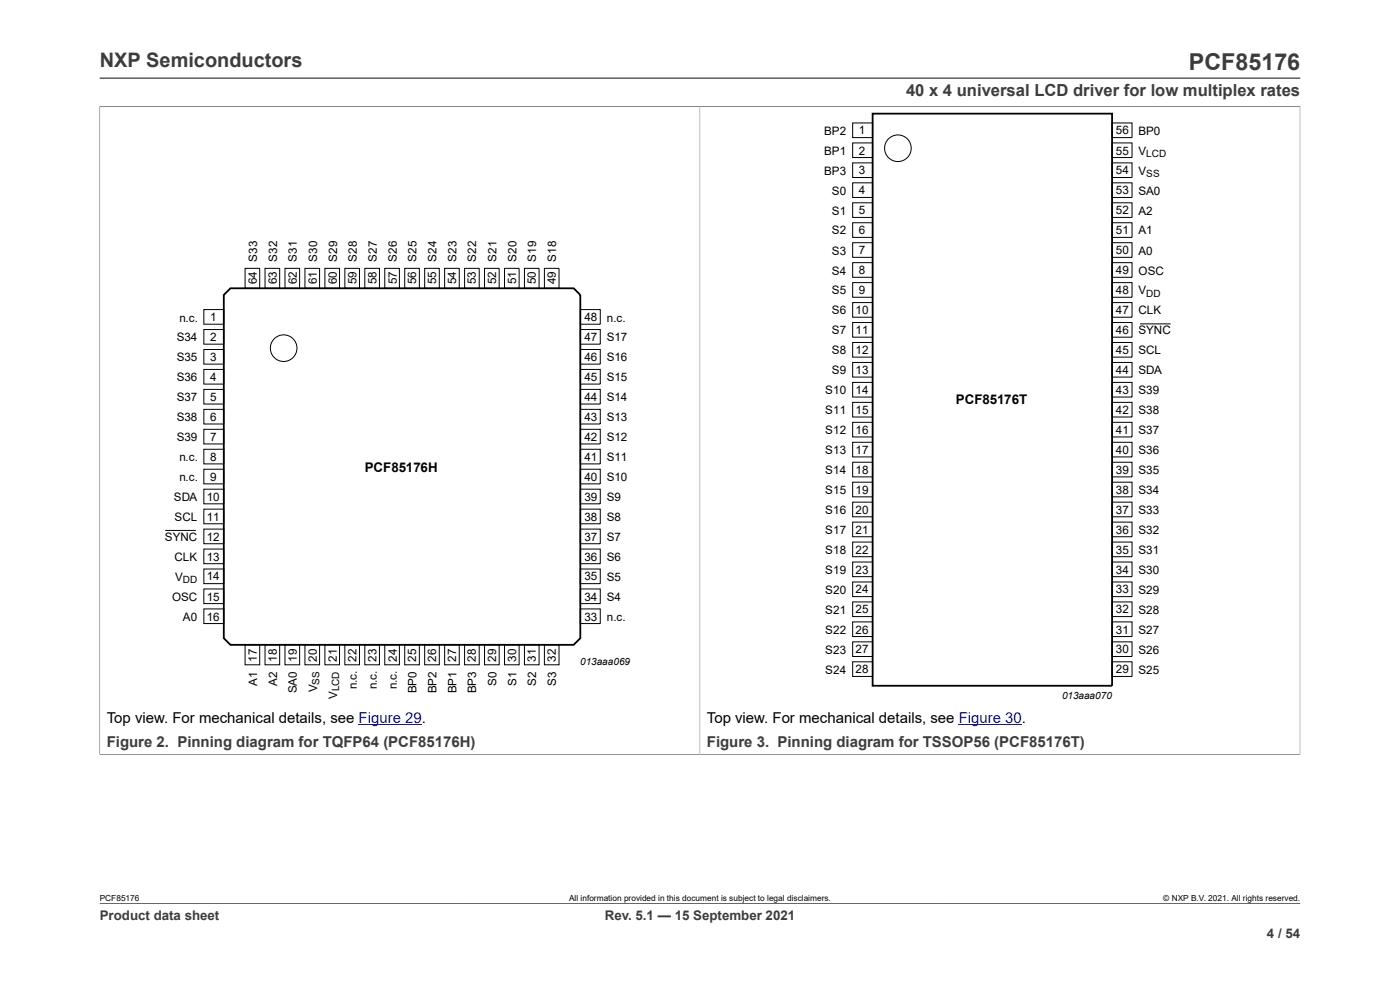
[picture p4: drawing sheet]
<svg xmlns="http://www.w3.org/2000/svg" width="297mm" height="210mm" viewBox="0 0 297 210" stroke-linecap="round" stroke-linejoin="round" font-family="sans-serif">
<path d="M21.2 16.6h254.6M21.1 22.6h254.8M21.2 22.5v137.6M148.5 22.6v137.4M275.8 22.5v137.6M21.1 160h254.8M21.2 191.7h254.6" fill="none" stroke="#3c3c3c" stroke-width=".21"/>
<g fill="none" stroke="#000" stroke-width=".21">
<path d="M180.9 26.1h4.2v3.1h-4.2zM180.9 30.3h4.2v3.1h-4.2zM180.9 34.5h4.2v3.2h-4.2zM180.9 38.8h4.2v3.1h-4.2zM235.9 26.1h4.3v3.1h-4.3zM235.9 30.3h4.3v3.1h-4.3zM235.9 34.5h4.3v3.2h-4.3zM235.9 38.8h4.3v3.1h-4.3zM52 56.9h3.1v4.3h-3.1zM56.2 56.9h3.1v4.3h-3.1zM60.5 56.9h3.1v4.3h-3.1zM64.7 56.9h3.1v4.3h-3.1z"/>
<path d="M68.9 56.9h3.1v4.3h-3.1zM73.2 56.9h3.1v4.3h-3.1zM77.4 56.9h3.1v4.3h-3.1zM81.6 56.9h3.1v4.3h-3.1zM85.9 56.9h3.1v4.3h-3.1zM90.1 56.9h3.1v4.3h-3.1zM94.3 56.9h3.1v4.3h-3.1zM98.6 56.9h3.1v4.3h-3.1zM102.8 56.9h3.1v4.3h-3.1zM107 56.9h3.1v4.3h-3.1zM111.3 56.9h3.1v4.3h-3.1zM115.5 56.9h3.1v4.3h-3.1z"/>
<path d="M180.9 43h4.2v3.1h-4.2zM180.9 47.2h4.2v3.2h-4.2zM180.9 51.5h4.2v3.1h-4.2zM180.9 55.7h4.2v3.1h-4.2zM180.9 60h4.2v3.1h-4.2zM235.9 43h4.3v3.1h-4.3zM235.9 47.2h4.3v3.2h-4.3zM235.9 51.5h4.3v3.1h-4.3zM235.9 55.7h4.3v3.1h-4.3zM235.9 60h4.3v3.1h-4.3zM43.2 65.7h4.3v3.1h-4.3zM43.2 69.9h4.3v3.1h-4.3z"/>
<path d="M43.2 74.1h4.3v3.1h-4.3zM43.2 78.4h4.3v3.1h-4.3zM123.1 65.7h4.2v3.1h-4.2zM123.1 69.9h4.2v3.1h-4.2zM123.1 74.1h4.2v3.1h-4.2zM123.1 78.4h4.2v3.1h-4.2zM180.9 64.2h4.2v3.1h-4.2zM180.9 68.4h4.2v3.1h-4.2zM180.9 72.7h4.2v3.1h-4.2zM180.9 76.9h4.2v3.1h-4.2zM235.9 64.2h4.3v3.1h-4.3zM235.9 68.4h4.3v3.1h-4.3z"/>
<path d="M235.9 72.7h4.3v3.1h-4.3zM235.9 76.9h4.3v3.1h-4.3zM241.8 68.7h6.5M43.2 82.6h4.3v3.1h-4.3zM43.2 86.8h4.3v3.1h-4.3zM43.2 91.1h4.3v3.1h-4.3zM43.2 95.3h4.3v3.1h-4.3zM43.2 99.5h4.3v3.1h-4.3zM123.1 82.6h4.2v3.1h-4.2zM123.1 86.8h4.2v3.1h-4.2zM123.1 91.1h4.2v3.1h-4.2zM123.1 95.3h4.2v3.1h-4.2z"/>
<path d="M123.1 99.5h4.2v3.1h-4.2zM180.9 81.1h4.2v3.1h-4.2zM180.9 85.4h4.2v3.1h-4.2zM180.9 89.6h4.2v3.1h-4.2zM180.9 93.8h4.2v3.1h-4.2zM180.9 98.1h4.2v3.1h-4.2zM235.9 81.1h4.3v3.1h-4.3zM235.9 85.4h4.3v3.1h-4.3zM235.9 89.6h4.3v3.1h-4.3zM235.9 93.8h4.3v3.1h-4.3zM235.9 98.1h4.3v3.1h-4.3zM35.1 112.5h6.5"/>
<path d="M43.2 103.8h4.3v3.1h-4.3zM43.2 108h4.3v3.1h-4.3zM43.2 112.2h4.3v3.1h-4.3zM43.2 116.5h4.3v3.1h-4.3zM123.1 103.8h4.2v3.1h-4.2zM123.1 108h4.2v3.1h-4.2zM123.1 112.2h4.2v3.1h-4.2zM123.1 116.5h4.2v3.1h-4.2zM180.9 102.3h4.2v3.1h-4.2zM180.9 106.5h4.2v3.1h-4.2zM180.9 110.8h4.2v3.1h-4.2zM180.9 115h4.2v3.1h-4.2z"/>
<path d="M180.9 119.2h4.2v3.1h-4.2zM235.9 102.3h4.3v3.1h-4.3zM235.9 106.5h4.3v3.1h-4.3zM235.9 110.8h4.3v3.1h-4.3zM235.9 115h4.3v3.1h-4.3zM235.9 119.2h4.3v3.1h-4.3zM43.2 120.7h4.3v3.1h-4.3zM43.2 124.9h4.3v3.1h-4.3zM43.2 129.2h4.3v3.1h-4.3zM52 136.8h3.1v4.2h-3.1zM56.2 136.8h3.1v4.2h-3.1zM60.5 136.8h3.1v4.2h-3.1z"/>
<path d="M64.7 136.8h3.1v4.2h-3.1zM68.9 136.8h3.1v4.2h-3.1zM73.2 136.8h3.1v4.2h-3.1zM77.4 136.8h3.1v4.2h-3.1zM81.6 136.8h3.1v4.2h-3.1zM85.9 136.8h3.1v4.2h-3.1zM90.1 136.8h3.1v4.2h-3.1zM94.3 136.8h3.1v4.2h-3.1zM98.6 136.8h3.1v4.2h-3.1zM102.8 136.8h3.1v4.2h-3.1zM107 136.8h3.1v4.2h-3.1zM111.3 136.8h3.1v4.2h-3.1z"/>
<path d="M115.5 136.8h3.1v4.2h-3.1zM123.1 120.7h4.2v3.1h-4.2zM123.1 124.9h4.2v3.1h-4.2zM123.1 129.2h4.2v3.1h-4.2zM180.9 123.5h4.2v3.1h-4.2zM180.9 127.7h4.2v3.1h-4.2zM180.9 131.9h4.2v3.1h-4.2zM180.9 136.2h4.2v3.1h-4.2zM235.9 123.5h4.3v3.1h-4.3zM235.9 127.7h4.3v3.1h-4.3zM235.9 131.9h4.3v3.1h-4.3zM235.9 136.2h4.3v3.1h-4.3z"/>
<path d="M180.9 140.4h4.2v3.1h-4.2zM235.9 140.4h4.3v3.1h-4.3z"/>
<circle cx="190.5" cy="31.4" r="2.82"/>
<circle cx="60.2" cy="73.9" r="2.82"/>
</g>
<path d="M185.1 24.1h50.8v121.4h-50.8zM48.9 61.2h72.8l1.4 1.4v72.8l-1.4 1.4h-72.8l-1.4-1.4v-72.8z" fill="none" stroke="#000" stroke-width=".38"/>
<path d="M76.1 153.6h13.4M203.4 153.6h13.4" fill="none" stroke="#00f" stroke-width=".21"/>
<text font-size="4.9" fill="#3c3c3c" x="252.2" y="14.8">PCF85176</text>
<text font-size="4.2" fill="#3c3c3c" x="21.2" y="14.2">NXP Semiconductors</text>
<text font-size="3.5" fill="#3c3c3c" x="192.2" y="20.3">40 x 4 universal LCD driver for low multiplex rates</text>
<g font-size="3.2">
<text x="22.6" y="153.3">Top view. For mechanical details, see Figure 29.</text>
<text x="150" y="153.3">Top view. For mechanical details, see Figure 30.</text>
</g>
<g font-size="3.2" fill="#3c3c3c">
<text x="22.6" y="158.5">Figure 2. Pinning diagram for TQFP64 (PCF85176H)</text>
<text x="150" y="158.5">Figure 3. Pinning diagram for TSSOP56 (PCF85176T)</text>
</g>
<g font-size="2.8">
<text x="202.8" y="85.6">PCF85176T</text>
<text x="77.4" y="100.1">PCF85176H</text>
</g>
<g font-size="2.8" fill="#3c3c3c">
<text x="21.2" y="195.2">Product data sheet</text>
<text x="128.3" y="195.2">Rev. 5.1 — 15 September 2021</text>
<text x="268.8" y="199">4 / 54</text>
</g>
<g font-size="2.5">
<text x="174.8" y="28.6">BP2</text>
<text x="182.2" y="28.5">1</text>
<text x="236.7" y="28.5">56</text>
<text x="241.5" y="28.6">BP0</text>
<text x="174.8" y="32.8">BP1</text>
<text x="182.2" y="32.8">2</text>
<text x="236.7" y="32.8">55</text>
<text x="241.5" y="32.8">V</text>
<text x="174.8" y="37">BP3</text>
<text x="176.5" y="41.3">S0</text>
<text x="182.2" y="37">3</text>
<text x="182.2" y="41.2">4</text>
<text x="236.7" y="37">54</text>
<text x="236.7" y="41.2">53</text>
<text x="241.5" y="37">V</text>
<text x="241.5" y="41.3">SA0</text>
<text x="176.5" y="45.5">S1</text>
<text x="182.2" y="45.5">5</text>
<text x="236.7" y="45.5">52</text>
<text x="241.5" y="45.5">A2</text>
<text x="176.5" y="49.7">S2</text>
<text x="176.5" y="54">S3</text>
<text x="182.2" y="49.7">6</text>
<text x="182.2" y="53.9">7</text>
<text x="236.7" y="49.7">51</text>
<text x="236.7" y="53.9">50</text>
<text x="241.5" y="49.7">A1</text>
<text x="241.5" y="54">A0</text>
<text x="54.6" y="55.5" transform="rotate(-90 54.6 55.5)">S33</text>
<text x="58.8" y="55.5" transform="rotate(-90 58.8 55.5)">S32</text>
<text x="63" y="55.5" transform="rotate(-90 63 55.5)">S31</text>
<text x="67.3" y="55.5" transform="rotate(-90 67.3 55.5)">S30</text>
<text x="71.5" y="55.5" transform="rotate(-90 71.5 55.5)">S29</text>
<text x="75.7" y="55.5" transform="rotate(-90 75.7 55.5)">S28</text>
<text x="80" y="55.5" transform="rotate(-90 80 55.5)">S27</text>
<text x="84.2" y="55.5" transform="rotate(-90 84.2 55.5)">S26</text>
<text x="88.3" y="55.5" transform="rotate(-90 88.3 55.5)">S25</text>
<text x="92.6" y="55.5" transform="rotate(-90 92.6 55.5)">S24</text>
<text x="96.9" y="55.5" transform="rotate(-90 96.9 55.5)">S23</text>
<text x="101" y="55.5" transform="rotate(-90 101 55.5)">S22</text>
<text x="105.3" y="55.5" transform="rotate(-90 105.3 55.5)">S21</text>
<text x="109.6" y="55.5" transform="rotate(-90 109.6 55.5)">S20</text>
<text x="113.7" y="55.5" transform="rotate(-90 113.7 55.5)">S19</text>
<text x="118" y="55.5" transform="rotate(-90 118 55.5)">S18</text>
<text x="176.5" y="58.2">S4</text>
<text x="182.2" y="58.2">8</text>
<text x="236.7" y="58.2">49</text>
<text x="241.5" y="58.2">OSC</text>
<text x="54.5" y="60.3" transform="rotate(-90 54.5 60.3)">64</text>
<text x="58.8" y="60.3" transform="rotate(-90 58.8 60.3)">63</text>
<text x="62.9" y="60.3" transform="rotate(-90 62.9 60.3)">62</text>
<text x="67.2" y="60.3" transform="rotate(-90 67.2 60.3)">61</text>
<text x="71.5" y="60.3" transform="rotate(-90 71.5 60.3)">60</text>
<text x="75.6" y="60.3" transform="rotate(-90 75.6 60.3)">59</text>
<text x="79.9" y="60.3" transform="rotate(-90 79.9 60.3)">58</text>
<text x="84.2" y="60.3" transform="rotate(-90 84.2 60.3)">57</text>
<text x="88.3" y="60.3" transform="rotate(-90 88.3 60.3)">56</text>
<text x="92.5" y="60.3" transform="rotate(-90 92.5 60.3)">55</text>
<text x="96.8" y="60.3" transform="rotate(-90 96.8 60.3)">54</text>
<text x="101" y="60.3" transform="rotate(-90 101 60.3)">53</text>
<text x="105.2" y="60.3" transform="rotate(-90 105.2 60.3)">52</text>
<text x="109.5" y="60.3" transform="rotate(-90 109.5 60.3)">51</text>
<text x="113.7" y="60.3" transform="rotate(-90 113.7 60.3)">50</text>
<text x="117.9" y="60.3" transform="rotate(-90 117.9 60.3)">49</text>
<text x="176.5" y="62.4">S5</text>
<text x="182.2" y="62.4">9</text>
<text x="236.7" y="62.4">48</text>
<text x="241.5" y="62.4">V</text>
<text x="38.1" y="68.2">n.c.</text>
<text x="44.6" y="68.1">1</text>
<text x="124" y="68.1">48</text>
<text x="128.7" y="68.2">n.c.</text>
<text x="176.5" y="66.7">S6</text>
<text x="176.5" y="70.9">S7</text>
<text x="181.5" y="66.6">10</text>
<text x="181.5" y="70.9">11</text>
<text x="236.7" y="66.6">47</text>
<text x="236.7" y="70.9">46</text>
<text x="241.5" y="66.7">CLK</text>
<text x="241.5" y="70.9">SYNC</text>
<text x="37.5" y="72.4">S34</text>
<text x="37.5" y="76.6">S35</text>
<text x="44.6" y="72.3">2</text>
<text x="44.6" y="76.6">3</text>
<text x="124" y="72.3">47</text>
<text x="124" y="76.6">46</text>
<text x="128.7" y="72.4">S17</text>
<text x="128.7" y="76.6">S16</text>
<text x="176.5" y="75.1">S8</text>
<text x="181.5" y="75.1">12</text>
<text x="236.7" y="75.1">45</text>
<text x="241.5" y="75.1">SCL</text>
<text x="37.5" y="80.9">S36</text>
<text x="44.6" y="80.8">4</text>
<text x="124" y="80.8">45</text>
<text x="128.7" y="80.9">S15</text>
<text x="175.1" y="83.6">S10</text>
<text x="176.5" y="79.4">S9</text>
<text x="181.5" y="79.3">13</text>
<text x="181.5" y="83.6">14</text>
<text x="236.7" y="79.3">44</text>
<text x="236.7" y="83.6">43</text>
<text x="241.5" y="79.4">SDA</text>
<text x="241.5" y="83.6">S39</text>
<text x="37.5" y="85.1">S37</text>
<text x="37.5" y="89.3">S38</text>
<text x="44.6" y="85">5</text>
<text x="44.6" y="89.3">6</text>
<text x="124" y="85">44</text>
<text x="124" y="89.3">43</text>
<text x="128.7" y="85.1">S14</text>
<text x="128.7" y="89.3">S13</text>
<text x="175.1" y="87.8">S11</text>
<text x="181.5" y="87.8">15</text>
<text x="236.7" y="87.8">42</text>
<text x="241.5" y="87.8">S38</text>
<text x="37.5" y="93.6">S39</text>
<text x="44.6" y="93.5">7</text>
<text x="124" y="93.5">42</text>
<text x="128.7" y="93.6">S12</text>
<text x="175.1" y="92.1">S12</text>
<text x="181.5" y="92">16</text>
<text x="236.7" y="92">41</text>
<text x="241.5" y="92.1">S37</text>
<text x="38.1" y="97.8">n.c.</text>
<text x="44.6" y="97.7">8</text>
<text x="44.6" y="102">9</text>
<text x="124" y="97.7">41</text>
<text x="124" y="102">40</text>
<text x="128.7" y="97.8">S11</text>
<text x="175.1" y="96.3">S13</text>
<text x="175.1" y="100.5">S14</text>
<text x="181.5" y="96.3">17</text>
<text x="181.5" y="100.5">18</text>
<text x="236.7" y="96.3">40</text>
<text x="236.7" y="100.5">39</text>
<text x="241.5" y="96.3">S36</text>
<text x="241.5" y="100.5">S35</text>
<text x="36.9" y="106.3">SDA</text>
<text x="38.1" y="102">n.c.</text>
<text x="43.9" y="106.2">10</text>
<text x="124" y="106.2">39</text>
<text x="128.7" y="102">S10</text>
<text x="128.7" y="106.3">S9</text>
<text x="175.1" y="104.8">S15</text>
<text x="181.5" y="104.7">19</text>
<text x="236.7" y="104.7">38</text>
<text x="241.5" y="104.8">S34</text>
<text x="37" y="110.5">SCL</text>
<text x="43.9" y="110.4">11</text>
<text x="124" y="110.4">38</text>
<text x="128.7" y="110.5">S8</text>
<text x="175.1" y="109">S16</text>
<text x="175.1" y="113.2">S17</text>
<text x="181.5" y="109">20</text>
<text x="181.5" y="113.2">21</text>
<text x="236.7" y="109">37</text>
<text x="236.7" y="113.2">36</text>
<text x="241.5" y="109">S33</text>
<text x="241.5" y="113.2">S32</text>
<text x="35" y="114.7">SYNC</text>
<text x="37" y="119">CLK</text>
<text x="43.9" y="114.7">12</text>
<text x="43.9" y="118.9">13</text>
<text x="124" y="114.7">37</text>
<text x="124" y="118.9">36</text>
<text x="128.7" y="114.7">S7</text>
<text x="128.7" y="119">S6</text>
<text x="175.1" y="117.5">S18</text>
<text x="181.5" y="117.4">22</text>
<text x="236.7" y="117.4">35</text>
<text x="241.5" y="117.5">S31</text>
<text x="37.2" y="123.2">V</text>
<text x="43.9" y="123.1">14</text>
<text x="124" y="123.1">35</text>
<text x="128.7" y="123.2">S5</text>
<text x="175.1" y="121.7">S19</text>
<text x="175.1" y="125.9">S20</text>
<text x="181.5" y="121.7">23</text>
<text x="181.5" y="125.9">24</text>
<text x="236.7" y="121.7">34</text>
<text x="236.7" y="125.9">33</text>
<text x="241.5" y="121.7">S30</text>
<text x="241.5" y="125.9">S29</text>
<text x="36.5" y="127.4">OSC</text>
<text x="38.8" y="131.7">A0</text>
<text x="43.9" y="127.4">15</text>
<text x="43.9" y="131.6">16</text>
<text x="124" y="127.4">34</text>
<text x="124" y="131.6">33</text>
<text x="128.7" y="127.4">S4</text>
<text x="128.7" y="131.7">n.c.</text>
<text x="175.1" y="130.2">S21</text>
<text x="181.5" y="130.1">25</text>
<text x="236.7" y="130.1">32</text>
<text x="241.5" y="130.2">S28</text>
<text x="175.1" y="134.4">S22</text>
<text x="181.5" y="134.4">26</text>
<text x="236.7" y="134.4">31</text>
<text x="241.5" y="134.4">S27</text>
<text x="54.5" y="140.4" transform="rotate(-90 54.5 140.4)">17</text>
<text x="58.8" y="140.4" transform="rotate(-90 58.8 140.4)">18</text>
<text x="62.9" y="140.4" transform="rotate(-90 62.9 140.4)">19</text>
<text x="67.2" y="140.4" transform="rotate(-90 67.2 140.4)">20</text>
<text x="71.5" y="140.4" transform="rotate(-90 71.5 140.4)">21</text>
<text x="75.6" y="140.4" transform="rotate(-90 75.6 140.4)">22</text>
<text x="79.9" y="140.4" transform="rotate(-90 79.9 140.4)">23</text>
<text x="84.2" y="140.4" transform="rotate(-90 84.2 140.4)">24</text>
<text x="88.3" y="140.4" transform="rotate(-90 88.3 140.4)">25</text>
<text x="92.5" y="140.4" transform="rotate(-90 92.5 140.4)">26</text>
<text x="96.8" y="140.4" transform="rotate(-90 96.8 140.4)">27</text>
<text x="101" y="140.4" transform="rotate(-90 101 140.4)">28</text>
<text x="105.2" y="140.4" transform="rotate(-90 105.2 140.4)">29</text>
<text x="109.5" y="140.4" transform="rotate(-90 109.5 140.4)">30</text>
<text x="113.7" y="140.4" transform="rotate(-90 113.7 140.4)">31</text>
<text x="117.9" y="140.4" transform="rotate(-90 117.9 140.4)">32</text>
<text x="175.1" y="138.6">S23</text>
<text x="175.1" y="142.9">S24</text>
<text x="181.5" y="138.6">27</text>
<text x="181.5" y="142.8">28</text>
<text x="236.7" y="138.6">30</text>
<text x="236.7" y="142.8">29</text>
<text x="241.5" y="138.6">S26</text>
<text x="241.5" y="142.9">S25</text>
<text x="54.6" y="145.4" transform="rotate(-90 54.6 145.4)">A1</text>
<text x="58.8" y="145.4" transform="rotate(-90 58.8 145.4)">A2</text>
<text x="63" y="147.1" transform="rotate(-90 63 147.1)">SA0</text>
<text x="67.3" y="146.9" transform="rotate(-90 67.3 146.9)">V</text>
<text x="71.5" y="148.3" transform="rotate(-90 71.5 148.3)">V</text>
<text x="75.7" y="146.2" transform="rotate(-90 75.7 146.2)">n.c.</text>
<text x="80" y="146.2" transform="rotate(-90 80 146.2)">n.c.</text>
<text x="84.2" y="146.2" transform="rotate(-90 84.2 146.2)">n.c.</text>
<text x="88.3" y="147.1" transform="rotate(-90 88.3 147.1)">BP0</text>
<text x="92.6" y="147.1" transform="rotate(-90 92.6 147.1)">BP2</text>
<text x="96.9" y="147.1" transform="rotate(-90 96.9 147.1)">BP1</text>
<text x="101" y="147.1" transform="rotate(-90 101 147.1)">BP3</text>
<text x="105.3" y="145.4" transform="rotate(-90 105.3 145.4)">S0</text>
<text x="109.6" y="145.4" transform="rotate(-90 109.6 145.4)">S1</text>
<text x="113.7" y="145.4" transform="rotate(-90 113.7 145.4)">S2</text>
<text x="118" y="145.4" transform="rotate(-90 118 145.4)">S3</text>
</g>
<g font-size="2.1">
<text x="243.2" y="33.3">LCD</text>
<text x="243.2" y="37.5">SS</text>
<text x="243.2" y="62.9">DD</text>
<text x="38.8" y="123.7">DD</text>
<text x="123.1" y="141">013aaa069</text>
<text x="67.8" y="145.2" transform="rotate(-90 67.8 145.2)">SS</text>
<text x="72" y="146.6" transform="rotate(-90 72 146.6)">LCD</text>
<text x="225.3" y="148.3">013aaa070</text>
</g>
<g font-size="1.8">
<text x="21.2" y="191.1">PCF85176</text>
<text x="120.7" y="191.1">All information provided in this document is subject to legal disclaimers.</text>
<text x="246.8" y="191.1">© NXP B.V. 2021. All rights reserved.</text>
</g>
</svg>
